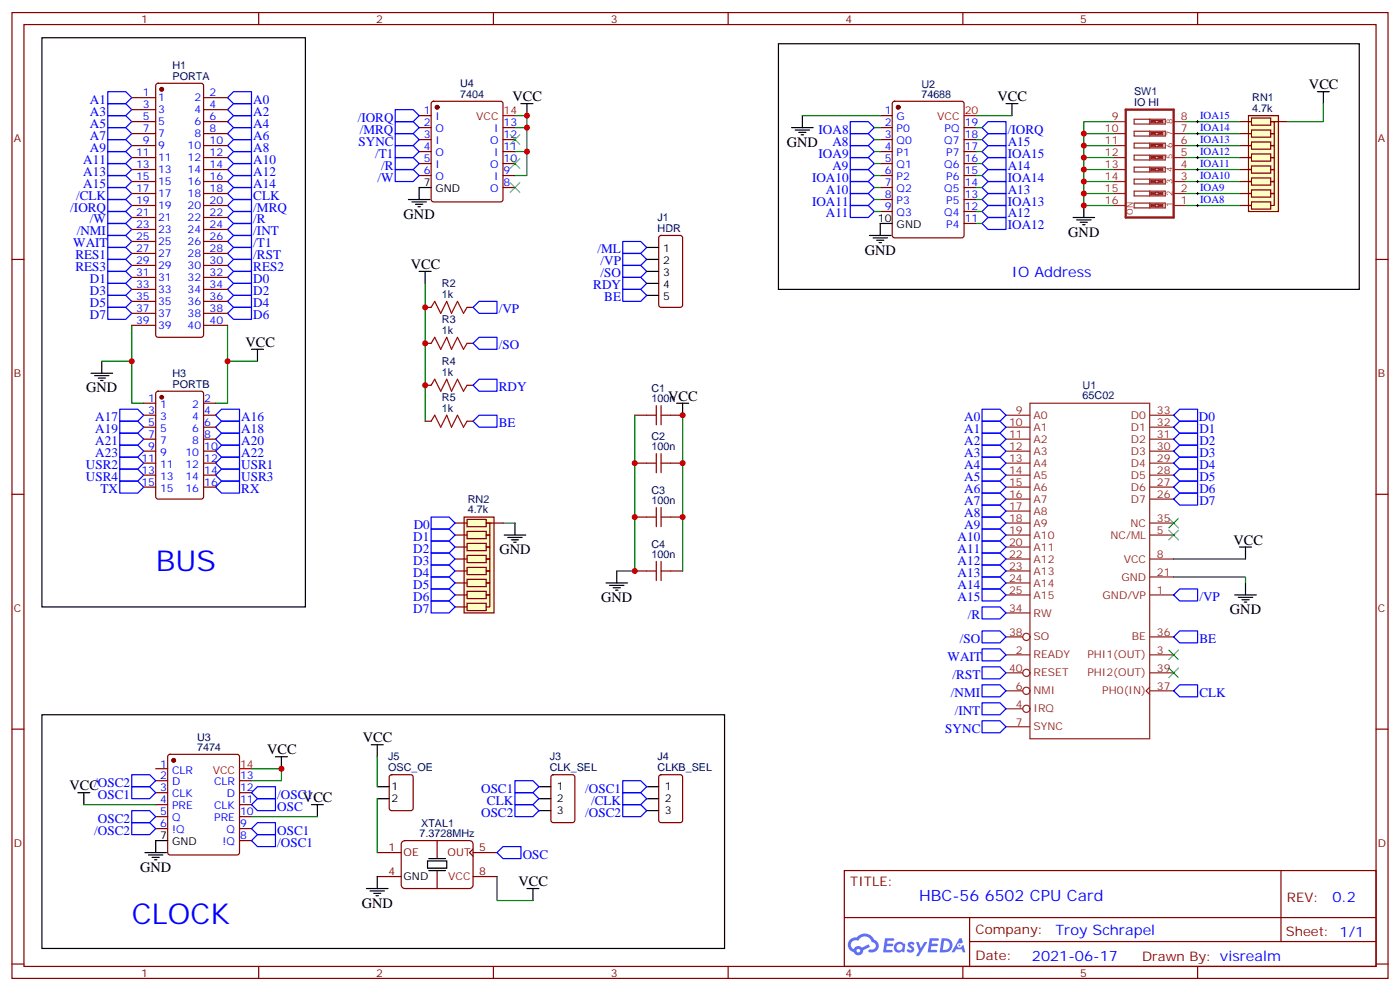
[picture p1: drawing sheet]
<svg xmlns="http://www.w3.org/2000/svg" width="412mm" height="292mm" viewBox="0 0 412 292" stroke-linecap="round" stroke-linejoin="round" font-family="sans-serif">
<g fill="none" stroke="#870000" stroke-width=".35">
<path d="M3.5 3.7h405.4v284.3h-405.4zM7.1 7.2h398.2v277.3h-398.2zM76.2 3.7v3.5M145.3 3.7v3.5M214.5 3.7v3.5M283.6 3.7v3.5M352.8 3.7v3.5M3.5 76.4h3.6M405.3 76.4h3.6M3.5 145.5h3.6M405.3 145.5h3.6M3.5 214.7h3.6"/>
<path d="M405.3 214.7h3.6M248.7 256.3h156.6v28.2h-156.6zM377.3 256.3v20.9M248.7 270.1h156.5M285.6 277.2h119.6M285.6 270.1v14.2M3.5 283.8h3.6M76.2 284.5v3.5M145.3 284.5v3.5M214.5 284.5v3.5M283.6 284.5v3.5M352.8 284.5v3.5"/>
<path d="M405.3 283.8h3.6"/>
</g>
<g fill="#5487ff">
<path d="M267.7 277.5a1.22 1.22 0 0 1 1.7 .2l-.4 .6a.47 .47 0 0 0-.3-.4 .47 .47 0 0 0-.5 .2l.1 .2a1.14 1.14 0 0 1 .8 1.8 1.14 1.14 0 0 1-1.9 0l-.2-.2 .5-.6 .7 .5a.29 .29 0 0 0 .3-.3 .29 .29 0 0 0-.2-.3 1.04 1.04 0 0 1-.6-1.7z"/>
<path d="M260.7 276.2h2.4l.3 .2-.2 .5-1.8 .1-.1 .8h1.5l.3 .4-.3 .4h-1.6l-.2 1.1h1.7l.2 .3-.2 .3-2.6 .1z"/>
<path d="M273.8 276.2h2.4l.3 .2-.1 .5-1.8 .1-.2 .8h1.6l.3 .4-.4 .4-1.6-.1-.1 1.1 1.7 .1 .2 .3-.2 .3-2.6 .1z"/>
<path d="M282.6 276.2h.7l.3 1.3-.6 .3a.69 .69 0 0 0-1 .3 .69 .69 0 0 0 .4 .9 .69 .69 0 0 0 .9-.6l.5-.2 .6 2.2h-.8l-.2-.9h-1.8l-.5 .9h-.8z"/>
<path d="M269.8 277.3h.8l.6 1.8 1.1-1.8h.9l-2.6 4.2h-.8l.9-1.5z"/>
<path d="M277.4 276.2l-.6 4.2h1.3a2.11 2.11 0 0 0 2.5-2.1 2.11 2.11 0 0 0-2.5-2.1zM278.1 277a1.39 1.39 0 0 1 1.7 1.4 1.39 1.39 0 0 1-1.8 1.2h-.3z"/>
<path d="M263.7 277.8a1.54 1.54 0 0 0-.1 2.2 1.54 1.54 0 0 0 2.2 .1l.6 .3 .3-2.3-.2-.3h-.4a1.49 1.49 0 0 0-2.4 0zM264 278.8a.94 .94 0 0 1 1.8 0 .94 .94 0 0 1-1.8 0z"/>
<path d="M250.4 276.6a2.18 2.18 0 0 0 1.1 3.7 1.44 1.44 0 0 0 1.6 .9 1.44 1.44 0 0 0 1.2-1.4l2-1.1-.5-.7-1.9 1a1.47 1.47 0 0 0-2.4 .4 1.39 1.39 0 0 1-.7-1.9 1.39 1.39 0 0 1 2-.5 2.12 2.12 0 0 1 2.2-1.3 2.12 2.12 0 0 1 1.9 1.7 1.14 1.14 0 0 1 1.1 1.4 1.14 1.14 0 0 1-1.7 .7 .43 .43 0 0 0-.5 .4 .43 .43 0 0 0 .4 .5 1.98 1.98 0 0 0 2.5-1.2 1.98 1.98 0 0 0-1.2-2.6 3.1 3.1 0 0 0-5.3-.6l-.9 .1zM252.3 279.9a.55 .55 0 0 1 1.1 0 .55 .55 0 0 1-1.1 0z"/>
<circle cx="282.6" cy="278.3" r=".26"/>
</g>
<g fill="none" stroke="#8c2424" stroke-width=".35">
<path d="M328.1 35.8h3.5M328.1 39.3h3.5M334.1 35.1h9.2v1.4h-9.2zM334.1 38.6h9.2v1.4h-9.2zM338.7 35.1v1.4M338.7 38.6v1.4M340.4 35.5h.7M340.4 36.2h.7M340.4 39h.7M340.4 39.7h.7M345.7 35.8h3.5M345.7 39.3h3.5"/>
<path d="M328.1 42.9h3.5M328.1 46.4h3.5M328.1 49.9h3.5M328.1 53.4h3.5M328.1 57h3.5M334.1 42.2h9.2v1.4h-9.2zM334.1 45.7h9.2v1.4h-9.2zM334.1 49.2h9.2v1.4h-9.2zM334.1 52.7h9.2v1.5h-9.2zM334.1 56.3h9.2v1.4h-9.2zM334.1 59.8h9.2v1.4h-9.2zM338.7 42.2v1.4"/>
<path d="M338.7 45.7v1.4M338.7 49.2v1.4M338.7 52.7v1.5M338.7 56.3v1.4M338.7 59.8v1.4M340.4 42.5h.7M340.4 43.2h.7M340.4 46h.7M340.4 46.7h.7M340.4 49.6h.7M340.4 50.3h.7M340.4 53.1h.7"/>
<path d="M340.4 53.8h.7M340.4 56.6h.7M340.4 57.3h.7M345.7 42.9h3.5M345.7 46.4h3.5M345.7 49.9h3.5M345.7 53.4h3.5M345.7 57h3.5M328.1 60.5h3.5M340.4 60.1h.7M340.4 60.9h.7M345.7 60.5h3.5"/>
<path d="M303.4 118.7h35.3v98.8h-35.3zM296.3 122.2h7.1M296.3 125.8h7.1M296.3 129.3h7.1M296.3 132.8h7.1M296.3 136.3h7.1M296.3 139.9h7.1M338.7 122.2h7M338.7 125.8h7M338.7 129.3h7M338.7 132.8h7M338.7 136.3h7"/>
<path d="M338.7 139.9h7M296.3 143.4h7.1M296.3 146.9h7.1M296.3 150.5h7.1M296.3 154h7.1M296.3 157.5h7.1M338.7 143.4h7M338.7 146.9h7M338.7 154h7M338.7 157.5h7M296.3 161h7.1M296.3 164.6h7.1"/>
<path d="M296.3 168.1h7.1M296.3 171.6h7.1M296.3 175.2h7.1M338.7 164.6h7M338.7 175.2h7M338.7 169.9h7M296.3 187.5h5M296.3 192.8h7.1M296.3 198.1h5M296.3 180.4h7.1M338.7 187.5h7M338.7 192.8h7"/>
<path d="M338.7 198.1h7M296.3 203.4h5M296.3 208.7h5M296.3 214h7.1M338.7 202.3l-1.1 1.1 1.1 1M338.7 203.4h7"/>
<circle cx="302.3" cy="198.1" r="1.06"/>
<circle cx="302.3" cy="187.5" r="1.06"/>
<circle cx="302.3" cy="203.4" r="1.06"/>
<circle cx="302.3" cy="208.7" r="1.06"/>
</g>
<g fill="#870000" stroke="#870000" stroke-width=".35">
<circle cx="264.6" cy="31.6" r=".53"/>
<circle cx="47.6" cy="116.9" r=".53"/>
<circle cx="47.6" cy="26.3" r=".53"/>
</g>
<g fill="none" stroke="#870000" stroke-width=".35">
<path d="M38.8 28.8h7.1M38.8 32.3h7.1M38.8 35.8h7.1M38.8 39.3h7.1M46.1 24.7l.5-.2h12.7l.5 .2 .2 .5v73.4l-.3 .5-.4 .2h-12.7l-.5-.2-.2-.5v-73.4zM60 28.8h7M60 32.3h7M60 35.8h7M60 39.3h7M259.3 34h3.5M259.3 37.6h3.5M263.1 30l.4-.2h19.8l.6 .4 .1 39.1-.5 .7h-20l-.6-.4-.1-39.1z"/>
<path d="M284 37.6h3.5M38.8 42.9h7.1M38.8 46.4h7.1M38.8 49.9h7.1M38.8 53.4h7.1M38.8 57h7.1M60 42.9h7M60 46.4h7M60 49.9h7M60 53.4h7M60 57h7M259.3 41.1h3.5"/>
<path d="M259.3 44.6h3.5M259.3 48.2h3.5M259.3 51.7h3.5M259.3 55.2h3.5M259.3 58.7h3.5M284 41.1h3.5M284 44.6h3.5M284 48.2h3.5M284 51.7h3.5M284 55.2h3.5M284 58.7h3.5M38.8 60.5h7.1"/>
<path d="M38.8 64h7.1M38.8 67.6h7.1M38.8 71.1h7.1M38.8 74.6h7.1M38.8 78.1h7.1M60 60.5h7M60 64h7M60 67.6h7M60 71.1h7M60 74.6h7M60 78.1h7M259.3 62.3h3.5"/>
<path d="M284 62.3h3.5M284 65.8h3.5M38.8 81.7h7.1M38.8 85.2h7.1M38.8 88.7h7.1M38.8 92.3h7.1M38.8 95.8h7.1M60 81.7h7M60 85.2h7M60 88.7h7M60 92.3h7M60 95.8h7"/>
<path d="M42.3 118.7h3.6M46.1 115.4l.5-.2h12.7l.6 .4 .1 30.6-.5 .7h-12.9l-.7-.4v-30.6zM60 118.7h3.5M42.3 122.2h3.6M42.3 139.9h3.6M42.3 125.8h3.6M42.3 136.3h3.6M42.3 129.3h3.6M42.3 132.8h3.6M60 122.2h3.5M60 139.9h3.5M60 125.8h3.5"/>
<path d="M60 136.3h3.5M60 129.3h3.5M60 132.8h3.5M42.3 143.4h3.6M60 143.4h3.5"/>
</g>
<g fill="none" stroke="#000" stroke-width=".35">
<path d="M296.3 30.5h3.6M298.1 30.5v3.5M123.5 79.9h3.5M125.2 79.9v3.5M256.1 69.3h6.4M257.2 70h4.2M258.2 70.7h2.1M258.9 71.4h.7M262.8 65.8h-3.5v3.5M26.8 109.9h6.4M27.9 110.6h4.2M28.9 111.3h2.1"/>
<path d="M29.6 112h.7M30 106.4v3.5M74.1 102.8h3.5M75.8 102.8v3.6M363.7 175.2h6.4M364.8 175.9h4.2M365.1 161h3.6M365.8 176.6h2.1M366.5 177.3h.7M366.9 161v3.6M366.9 171.6v3.6"/>
</g>
<path d="M284 34h3.5" fill="none" stroke="#f00" stroke-width=".35"/>
<path d="M331.6 32.3h14.1v31.7h-14.1z" fill="none" stroke="#8c2424" stroke-width=".71"/>
<g fill="#8c2424" stroke="#8c2424" stroke-width=".35">
<path d="M339 35.5h1.4v.7h-1.4z"/>
<path d="M341.1 35.5h1.4v.7h-1.4z"/>
<path d="M339 39h1.4v.7h-1.4z"/>
<path d="M341.1 39h1.4v.7h-1.4z"/>
<path d="M339 42.5h1.4v.7h-1.4z"/>
<path d="M341.1 42.5h1.4v.7h-1.4z"/>
<path d="M339 46h1.4v.7h-1.4z"/>
<path d="M341.1 46h1.4v.7h-1.4z"/>
<path d="M339 49.6h1.4v.7h-1.4z"/>
<path d="M341.1 49.6h1.4v.7h-1.4z"/>
<path d="M339 53.1h1.4v.7h-1.4z"/>
<path d="M341.1 53.1h1.4v.7h-1.4z"/>
<path d="M339 56.6h1.4v.7h-1.4z"/>
<path d="M341.1 56.6h1.4v.7h-1.4z"/>
<path d="M339 60.1h1.4v.8h-1.4z"/>
<path d="M341.1 60.1h1.4v.8h-1.4z"/>
</g>
<g fill="none" stroke="#00f" stroke-width=".35">
<path d="M31.7 37.6h5.3l1.8 1.7-1.8 1.8h-5.3zM31.7 34h5.3l1.8 1.8-1.8 1.8h-5.3zM31.7 30.5h5.3l1.8 1.8-1.8 1.7h-5.3zM31.7 27h5.3l1.8 1.8-1.8 1.7h-5.3zM67 28.8l1.8-1.8h5.3v3.5h-5.3zM68.8 37.6h5.3v3.5h-5.3l-1.8-1.8zM68.8 34h5.3v3.6h-5.3l-1.8-1.8zM68.8 30.5h5.3v3.5h-5.3l-1.8-1.7zM31.7 58.7h5.3l1.8 1.8-1.8 1.8h-5.3zM31.7 55.2h5.3l1.8 1.8-1.8 1.7h-5.3zM31.7 51.7h5.3l1.8 1.7-1.8 1.8h-5.3zM31.7 48.2h5.3l1.8 1.7-1.8 1.8h-5.3z"/>
<path d="M31.7 44.6h5.3l1.8 1.8-1.8 1.8h-5.3zM31.7 41.1h5.3l1.8 1.8-1.8 1.7h-5.3zM68.8 58.7h5.3v3.6h-5.3l-1.8-1.8zM68.8 55.2h5.3v3.5h-5.3l-1.8-1.7zM68.8 51.7h5.3v3.5h-5.3l-1.8-1.8zM68.8 48.2h5.3v3.5h-5.3l-1.8-1.8zM68.8 44.6h5.3v3.6h-5.3l-1.8-1.8zM68.8 41.1h5.3v3.5h-5.3l-1.8-1.7zM31.7 76.4h5.3l1.8 1.7-1.8 1.8h-5.3zM31.7 72.8h5.3l1.8 1.8-1.8 1.8h-5.3zM31.7 69.3h5.3l1.8 1.8-1.8 1.7h-5.3zM31.7 65.8h5.3l1.8 1.8-1.8 1.7h-5.3z"/>
<path d="M31.7 62.3h5.3l1.8 1.7-1.8 1.8h-5.3zM31.7 79.9h5.3l1.8 1.8-1.8 1.7h-5.3zM68.8 76.4h5.3v3.5h-5.3l-1.8-1.8zM68.8 72.8h5.3v3.6h-5.3l-1.8-1.8zM68.8 69.3h5.3v3.5h-5.3l-1.8-1.7zM68.8 65.8h5.3v3.5h-5.3l-1.8-1.7zM68.8 62.3h5.3v3.5h-5.3l-1.8-1.8zM68.8 79.9h5.3v3.5h-5.3l-1.8-1.7zM31.7 90.5h5.3l1.8 1.8-1.8 1.7h-5.3zM31.7 87h5.3l1.8 1.7-1.8 1.8h-5.3zM31.7 83.4h5.3l1.8 1.8-1.8 1.8h-5.3zM68.8 90.5h5.3v3.5h-5.3l-1.8-1.7z"/>
<path d="M68.8 87h5.3v3.5h-5.3l-1.8-1.8zM68.8 83.4h5.3v3.6h-5.3l-1.8-1.8zM35.3 138.1h5.3l1.7 1.8-1.7 1.7h-5.3zM35.3 134.6h5.3l1.7 1.7-1.7 1.8h-5.3zM35.3 131.1h5.3l1.7 1.7-1.7 1.8h-5.3zM35.3 127.5h5.3l1.7 1.8-1.7 1.8h-5.3zM35.3 124h5.3l1.7 1.8-1.7 1.7h-5.3zM35.3 120.5h5.3l1.7 1.7-1.7 1.8h-5.3zM65.3 138.1h5.3v3.5h-5.3l-1.8-1.7zM65.3 134.6h5.3v3.5h-5.3l-1.8-1.8zM65.3 131.1h5.3v3.5h-5.3l-1.8-1.8zM65.3 127.5h5.3v3.6h-5.3l-1.8-1.8z"/>
<path d="M65.3 124h5.3v3.5h-5.3l-1.8-1.7zM65.3 120.5h5.3v3.5h-5.3l-1.8-1.8zM289.3 120.5h5.3l1.7 1.7-1.7 1.8h-5.3zM289.3 124h5.3l1.7 1.8-1.7 1.7h-5.3zM289.3 127.5h5.3l1.7 1.8-1.7 1.8h-5.3zM289.3 131.1h5.3l1.7 1.7-1.7 1.8h-5.3zM289.3 134.6h5.3l1.7 1.7-1.7 1.8h-5.3zM289.3 138.1h5.3l1.7 1.8-1.7 1.7h-5.3zM345.7 129.3l1.8-1.8h5.3v3.6h-5.3zM345.7 136.3l1.8-1.7h5.3v3.5h-5.3zM345.7 139.9l1.8-1.8h5.3v3.5h-5.3zM347.5 120.5h5.3v3.5h-5.3l-1.8-1.8z"/>
<path d="M347.5 124h5.3v3.5h-5.3l-1.8-1.7zM347.5 131.1h5.3v3.5h-5.3l-1.8-1.8zM35.3 141.6h5.3l1.7 1.8-1.7 1.8h-5.3zM65.3 141.6h5.3v3.6h-5.3l-1.8-1.8zM289.3 141.6h5.3l1.7 1.8-1.7 1.8h-5.3zM289.3 145.2h5.3l1.7 1.7-1.7 1.8h-5.3zM289.3 148.7h5.3l1.7 1.8-1.7 1.7h-5.3zM289.3 152.2h5.3l1.7 1.8-1.7 1.8h-5.3zM289.3 155.8h5.3l1.7 1.7-1.7 1.8h-5.3zM289.3 159.3h5.3l1.7 1.7-1.7 1.8h-5.3zM345.7 146.9l1.8-1.7h5.3v3.5h-5.3zM347.5 141.6h5.3v3.6h-5.3l-1.8-1.8z"/>
<path d="M289.3 162.8h5.3l1.7 1.8-1.7 1.7h-5.3zM289.3 166.3h5.3l1.7 1.8-1.7 1.8h-5.3zM289.3 169.9h5.3l1.7 1.7-1.7 1.8h-5.3zM289.3 173.4h5.3l1.7 1.8-1.7 1.7h-5.3zM289.3 196.3h5.3l1.7 1.8-1.7 1.7h-5.3zM289.3 201.6h5.3l1.7 1.8-1.7 1.7h-5.3zM289.3 206.9h5.3l1.7 1.8-1.7 1.7h-5.3zM347.5 201.6h5.3v3.5h-5.3l-1.8-1.7z"/>
</g>
<path d="M344.3 152.6l2.8 2.8M347.1 152.6l-2.8 2.8M344.3 196.7l2.8 2.8M344.3 191.4l2.8 2.8M347.1 196.7l-2.8 2.8M347.1 191.4l-2.8 2.8" fill="none" stroke="#3c3" stroke-width=".35"/>
<path d="M38.8 95.8v10.6h-8.8M67 95.8v10.6h8.8M38.8 106.4v12.3h3.5M67 106.4v12.3h-3.5M345.7 169.9h21.2v1.7M345.7 164.6h21.2" fill="none" stroke="#008700" stroke-width=".35"/>
<g fill="#850000" stroke="#850000" stroke-width=".35">
<circle cx="375.4" cy="35.8" r=".35"/>
<circle cx="375.4" cy="39.3" r=".35"/>
<circle cx="375.4" cy="42.9" r=".35"/>
<circle cx="375.4" cy="46.4" r=".35"/>
<circle cx="375.4" cy="49.9" r=".35"/>
<circle cx="375.4" cy="53.4" r=".35"/>
<circle cx="375.4" cy="57" r=".35"/>
</g>
<path d="M367.8 34h8.8v28.3h-8.8z" fill="#ffffc2" stroke="#850000" stroke-width=".35"/>
<g fill="none" stroke="#850000" stroke-width=".35">
<path d="M365.1 35.8h3.6M365.1 39.3h3.6M368.7 34.7h5.6v2.2h-5.6zM368.7 38.3h5.6v2.1h-5.6zM379.2 35.8h-4.9h1.1v3.5h-1.1h1.1v3.6h-1.1h1.1v3.5h-1.1h1.1v3.5h-1.1h1.1v3.5h-1.1h1.1v3.6h-1.1h1.1v3.5h-1.1M365.1 42.9h3.6M365.1 46.4h3.6M365.1 49.9h3.6M365.1 53.4h3.6M365.1 57h3.6M368.7 41.8h5.6v2.1h-5.6zM368.7 45.3h5.6v2.1h-5.6z"/>
<path d="M368.7 48.9h5.6v2.1h-5.6zM368.7 52.4h5.6v2.1h-5.6zM368.7 55.9h5.6v2.1h-5.6zM368.7 59.4h5.6v2.2h-5.6zM365.1 60.5h3.6"/>
</g>
<g fill="none" stroke="#000" stroke-width=".35">
<path d="M12.3 11.1h77.7v167.6h-77.7zM229.3 12.9h171.1v72.3h-171.1zM153.5 30.5h3.5M155.2 30.5v3.5M233.2 37.6h6.3M234.2 38.3h4.3M235.3 39h2.1M236 39.7h.7M236.4 34v3.6M388.1 27h3.5M389.8 27v3.5M120.3 58.7h6.3"/>
<path d="M121.4 59.4h4.2M127 55.2h-3.5v3.5M122.4 60.1h2.1M123.1 60.9h.7M190.5 72.8h3.5M190.5 76.4h3.5M190.5 79.9h3.5M316.1 64h6.3M317.1 64.7h4.3M318.2 65.4h2.1M318.9 66.1h.7M319.3 60.5v3.5"/>
<path d="M190.5 83.4h3.5M190.5 87h3.5M199.3 118.7h3.5M201.1 118.7v3.5M178.5 171.6h6.4M179.6 172.3h4.2M180.6 173h2.1M181.3 173.7h.7M181.7 168.1v3.5"/>
</g>
<g fill="none" stroke="#008700" stroke-width=".35">
<path d="M151.7 34h3.5v3.6h-3.5M155.2 37.6v7h-3.5M236.4 34h22.9M257.5 37.6h1.8M287.5 34h10.6M287.5 37.6h1.8M319.3 39.3h8.8M328.1 35.8h-8.8v24.7h8.8M349.2 35.8h15.9M349.2 39.3h15.9M389.8 30.5v5.3h-10.6M155.2 44.6v7.1h-3.5"/>
<path d="M257.5 41.1h1.8M257.5 48.2h1.8M257.5 55.2h1.8M257.5 44.6h1.8M257.5 51.7h1.8M257.5 58.7h1.8M287.5 41.1h1.8M287.5 48.2h1.8M287.5 55.2h1.8M287.5 44.6h1.8M287.5 51.7h1.8M287.5 58.7h1.8"/>
<path d="M319.3 42.9h8.8M319.3 46.4h8.8M319.3 49.9h8.8M319.3 53.4h8.8M319.3 57h8.8M349.2 42.9h15.9M349.2 46.4h15.9M349.2 49.9h15.9M349.2 53.4h15.9M349.2 57h15.9M257.5 62.3h1.8M287.5 62.3h1.8"/>
<path d="M287.5 65.8h1.8M349.2 60.5h15.9M125.2 83.4v40.6M187 122.2v45.9h-5.3M201.1 122.2v45.9"/>
</g>
<g fill="none" stroke="#000" stroke-width=".29">
<path d="M352.4 39.3h.7M352.4 35.8h.7M352.8 35.5v.7M352.8 39v.7M352.4 57h.7M352.4 53.4h.7M352.4 49.9h.7M352.4 46.4h.7M352.4 42.9h.7M352.8 42.5v.7M352.8 46v.7M352.8 49.6v.7"/>
<path d="M352.8 53.1v.7M352.8 56.6v.7M352.4 60.5h.7M352.8 60.1v.8"/>
</g>
<g fill="none" stroke="#00f" stroke-width=".35">
<path d="M116.4 32.3h5.3l1.8 1.7-1.8 1.8h-5.3zM116.4 39.3h5.3l1.8 1.8-1.8 1.8h-5.3zM116.4 35.8h5.3l1.8 1.8-1.8 1.7h-5.3zM250.5 35.8h5.3l1.7 1.8-1.7 1.7h-5.3zM250.5 39.3h5.3l1.7 1.8-1.7 1.8h-5.3zM291 39.3h5.3v3.6h-5.3l-1.7-1.8zM291 35.8h5.3v3.5h-5.3l-1.7-1.7zM116.4 42.9h5.3l1.8 1.7-1.8 1.8h-5.3zM116.4 46.4h5.3l1.8 1.8-1.8 1.7h-5.3zM116.4 49.9h5.3l1.8 1.8-1.8 1.7h-5.3zM250.5 42.9h5.3l1.7 1.7-1.7 1.8h-5.3zM250.5 49.9h5.3l1.7 1.8-1.7 1.7h-5.3z"/>
<path d="M250.5 57h5.3l1.7 1.7-1.7 1.8h-5.3zM250.5 46.4h5.3l1.7 1.8-1.7 1.7h-5.3zM250.5 53.4h5.3l1.7 1.8-1.7 1.8h-5.3zM291 57h5.3v3.5h-5.3l-1.7-1.8zM291 49.9h5.3v3.5h-5.3l-1.7-1.7zM291 42.9h5.3v3.5h-5.3l-1.7-1.8zM291 53.4h5.3v3.6h-5.3l-1.7-1.8zM291 46.4h5.3v3.5h-5.3l-1.7-1.7zM183.4 71.1h5.3l1.8 1.7-1.8 1.8h-5.3zM183.4 74.6h5.3l1.8 1.8-1.8 1.7h-5.3zM183.4 78.1h5.3l1.8 1.8-1.8 1.8h-5.3zM250.5 60.5h5.3l1.7 1.8-1.7 1.7h-5.3z"/>
<path d="M291 64h5.3v3.6h-5.3l-1.7-1.8zM291 60.5h5.3v3.5h-5.3l-1.7-1.7zM141.1 99.3h5.3v3.5h-5.3l-1.8-1.7zM141.1 88.7h5.3v3.6h-5.3l-1.8-1.8zM183.4 81.7h5.3l1.8 1.7-1.8 1.8h-5.3zM183.4 85.2h5.3l1.8 1.8-1.8 1.7h-5.3zM141.1 111.7h5.3v3.5h-5.3l-1.8-1.8zM141.1 122.2h5.3v3.6h-5.3l-1.8-1.8zM289.3 178.7h5.3l1.7 1.7-1.7 1.8h-5.3zM347.5 173.4h5.3v3.5h-5.3l-1.8-1.7zM289.3 185.7h5.3l1.7 1.8-1.7 1.8h-5.3zM289.3 191h5.3l1.7 1.8-1.7 1.8h-5.3z"/>
<path d="M347.5 185.7h5.3v3.6h-5.3l-1.8-1.8zM289.3 212.2h5.3l1.7 1.8-1.7 1.7h-5.3z"/>
</g>
<circle cx="128.8" cy="31.6" r=".53" fill="#870000" stroke="#870000" stroke-width=".35"/>
<g fill="none" stroke="#870000" stroke-width=".35">
<path d="M123.5 34h3.5M123.5 37.6h3.5M127.2 30l.5-.2h19.8l.5 .2 .2 .5v28.2l-.3 .5-.4 .2h-19.8l-.5-.2-.2-.5v-28.2zM148.2 37.6h3.5M123.5 41.1h3.5M123.5 44.6h3.5M123.5 48.2h3.5M123.5 51.7h3.5M148.2 41.1h3.5M148.2 44.6h3.5M148.2 48.2h3.5M148.2 51.7h3.5"/>
<path d="M148.2 55.2h3.5M194.3 69.5l.4-.2h5.7l.6 .5 .1 20-.5 .6-5.9 .1-.6-.5-.1-20zM125.2 90.5h1.8M137.6 90.5h1.7M125.2 101.1h1.8M125.2 113.4h1.8M137.6 101.1h1.7M137.6 113.4h1.7M125.2 124h1.8M137.6 124h1.7M187 122.2h3.5M187 136.3h3.5"/>
<path d="M197.6 122.2h3.5M197.6 136.3h3.5M187 152.2h3.5M197.6 152.2h3.5M187 168.1h3.5M197.6 168.1h3.5"/>
</g>
<path d="M148.2 34h3.5" fill="none" stroke="#f00" stroke-width=".35"/>
<g fill="none" stroke="#a10000" stroke-width=".35">
<path d="M127 90.5l1.1-1.8 1.7 3.6 1.8-3.6 1.4 3.6 1.8-3.6 1.7 3.6 1.1-1.8M127 101.1l1.1-1.8 1.7 3.5 1.8-3.5 1.4 3.5 1.8-3.5 1.7 3.5 1.1-1.7M127 113.4l1.1-1.7 1.7 3.5 1.8-3.5 1.4 3.5 1.8-3.5 1.7 3.5 1.1-1.8M193.3 119.4v5.7M194.7 119.4v5.7M127 124l1.1-1.8 1.7 3.6 1.8-3.6 1.4 3.6 1.8-3.6 1.7 3.6 1.1-1.8M190.5 122.2h2.8M190.5 136.3h2.8M193.3 133.5v5.7M194.7 122.2h2.9M194.7 133.5v5.7M194.7 136.3h2.9"/>
<path d="M190.5 152.2h2.8M193.3 149.4v5.6M194.7 149.4v5.6M194.7 152.2h2.9M190.5 168.1h2.8M193.3 165.3v5.6M194.7 165.3v5.6M194.7 168.1h2.9"/>
</g>
<path d="M150.3 39.7l2.8 2.8M153.1 39.7l-2.8 2.8M150.3 46.7l2.8 2.9M150.3 53.8l2.8 2.8M153.1 46.7l-2.8 2.9M153.1 53.8l-2.8 2.8" fill="none" stroke="#3c3" stroke-width=".35"/>
<g fill="#850000" stroke="#850000" stroke-width=".35">
<circle cx="144.3" cy="154" r=".35"/>
<circle cx="144.3" cy="157.5" r=".35"/>
<circle cx="144.3" cy="161" r=".35"/>
<circle cx="144.3" cy="164.6" r=".35"/>
<circle cx="144.3" cy="168.1" r=".35"/>
<circle cx="144.3" cy="171.6" r=".35"/>
<circle cx="144.3" cy="175.2" r=".35"/>
</g>
<path d="M136.7 152.2h8.8v28.2h-8.8z" fill="#ffffc2" stroke="#850000" stroke-width=".35"/>
<g fill="none" stroke="#850000" stroke-width=".35">
<path d="M134.1 154h3.5M134.1 157.5h3.5M137.6 152.9h5.6v2.1h-5.6zM137.6 156.5h5.6v2.1h-5.6zM137.6 160h5.6v2.1h-5.6zM148.2 154h-5h1.1v3.5h-1.1h1.1v3.5h-1.1h1.1v3.6h-1.1h1.1v3.5h-1.1h1.1v3.5h-1.1h1.1v3.6h-1.1h1.1v3.5h-1.1M134.1 161h3.5M134.1 164.6h3.5M134.1 168.1h3.5M134.1 171.6h3.5M134.1 175.2h3.5M134.1 178.7h3.5"/>
<path d="M137.6 163.5h5.6v2.1h-5.6zM137.6 167h5.6v2.2h-5.6zM137.6 170.6h5.6v2.1h-5.6zM137.6 174.1h5.6v2.1h-5.6zM137.6 177.6h5.6v2.1h-5.6z"/>
</g>
<g fill="none" stroke="#00f" stroke-width=".35">
<path d="M127 159.3h5.3l1.8 1.7-1.8 1.8h-5.3zM127 155.8h5.3l1.8 1.7-1.8 1.8h-5.3zM127 152.2h5.3l1.8 1.8-1.8 1.8h-5.3zM127 176.9h5.3l1.8 1.8-1.8 1.7h-5.3zM127 173.4h5.3l1.8 1.8-1.8 1.7h-5.3zM127 169.9h5.3l1.8 1.7-1.8 1.8h-5.3zM127 166.3h5.3l1.8 1.8-1.8 1.8h-5.3zM127 162.8h5.3l1.8 1.8-1.8 1.7h-5.3zM38.8 231.6h5.3l1.8 1.8-1.8 1.7h-5.3zM38.8 238.7h5.3l1.8 1.7-1.8 1.8h-5.3zM38.8 228.1h5.3l1.8 1.7-1.8 1.8h-5.3zM75.8 235.1h5.3v3.6h-5.3l-1.7-1.8z"/>
<path d="M75.8 231.6h5.3v3.5h-5.3l-1.7-1.7zM151.7 229.8h5.3l1.7 1.8-1.7 1.8h-5.3zM151.7 236.9h5.3l1.7 1.8-1.7 1.7h-5.3zM151.7 233.4h5.3l1.7 1.7-1.7 1.8h-5.3zM183.4 229.8h5.3l1.8 1.8-1.8 1.8h-5.3zM183.4 236.9h5.3l1.8 1.8-1.8 1.7h-5.3zM183.4 233.4h5.3l1.8 1.7-1.8 1.8h-5.3zM38.8 242.2h5.3l1.8 1.7-1.8 1.8h-5.3zM75.8 242.2h5.3v3.5h-5.3l-1.7-1.8zM75.8 245.7h5.3v3.5h-5.3l-1.7-1.7zM148.2 249.2h5.3v3.6h-5.3l-1.8-1.8z"/>
</g>
<g fill="none" stroke="#000" stroke-width=".35">
<path d="M148.5 157.5h6.4M149.6 158.2h4.2M150.6 158.9h2.2M151.3 159.6h.7M151.7 154v3.5M12.3 210.4h201.1v68.8h-201.1zM109.4 219.3h3.5M111.1 219.3v3.5M22.9 233.4h3.6M24.7 233.4v3.5M81.1 222.8h3.6M82.9 222.8v3.5"/>
<path d="M91.7 236.9h3.5M93.5 236.9v3.5M111.1 231.6h3.6M111.1 235.1h3.6M158.7 238.7h3.6M158.7 231.6h3.6M158.7 235.1h3.6M190.5 238.7h3.5M190.5 231.6h3.5M190.5 235.1h3.5M42.7 251h6.3M43.7 251.7h4.3"/>
<path d="M44.8 252.4h2.1M45.5 253.1h.7M49.4 247.5h-3.5v3.5M111.1 258.1v3.5M125.9 253.5h5.7v2.1h-5.7zM126.3 252.8h4.9M126.3 256.3h4.9M107.9 261.6h6.4M109 262.3h4.2M110.1 263h2.1M110.8 263.7h.7M155.2 261.6h3.5"/>
<path d="M157 261.6v3.5"/>
</g>
<path d="M148.2 154h3.5M24.7 236.9h21.2M74.1 226.3h8.8v3.5h-8.8M111.1 222.8v8.8M111.1 235.1v15.9M74.1 240.4h19.4M146.4 258.1v7h10.6" fill="none" stroke="#008700" stroke-width=".35"/>
<circle cx="51.2" cy="223.8" r=".53" fill="#870000" stroke="#870000" stroke-width=".35"/>
<g fill="none" stroke="#870000" stroke-width=".35">
<path d="M45.9 226.3h3.5M45.9 229.8h3.5M45.9 233.4h3.5M45.9 236.9h3.5M49.6 222.3l.5-.2h19.7l.5 .2 .3 .5v28.2l-.3 .5-.5 .2h-19.7l-.5-.2-.2-.5v-28.2zM70.6 229.8h3.5M70.6 233.4h3.5M70.6 236.9h3.5M114.9 228.3l.5-.2h5.6l.7 .4v9.4l-.5 .7-5.8 .1-.7-.5v-9.4zM162.5 228.3l.5-.2h5.6l.7 .4v13l-.4 .6-5.9 .1-.7-.5v-12.9zM194.3 228.3l.4-.2h5.7l.6 .4 .1 13-.5 .6-5.9 .1-.6-.5-.1-12.9zM45.9 240.4h3.5"/>
<path d="M45.9 243.9h3.5M70.6 240.4h3.5M70.6 243.9h3.5M70.6 247.5h3.5M111.1 251h7.1M111.1 258.1h7.1M118.4 247.9l.8-.4h19.1l.6 .2 .4 .8v12l-.2 .7-.8 .4h-19.1l-.6-.3-.4-.8v-12zM128.8 247.5v5.3M128.8 256.3v5.3M139.3 249.9l-1 1.1 1 1.1M139.3 251h7.1M139.3 258.1h7.1"/>
</g>
<path d="M70.6 226.3h3.5" fill="none" stroke="#f00" stroke-width=".35"/>
<path d="M344.3 156.1l2.8 2.8M347.1 156.1l-2.8 2.8" fill="none" stroke="#3c3" stroke-width=".35"/>
<g fill="#c00">
<circle cx="38.8" cy="106.4" r=".88"/>
<circle cx="67" cy="106.4" r=".88"/>
<circle cx="319.3" cy="57" r=".88"/>
<circle cx="319.3" cy="53.4" r=".88"/>
<circle cx="319.3" cy="49.9" r=".88"/>
<circle cx="319.3" cy="46.4" r=".88"/>
<circle cx="319.3" cy="42.9" r=".88"/>
<circle cx="319.3" cy="39.3" r=".88"/>
<circle cx="319.3" cy="60.5" r=".88"/>
<circle cx="187" cy="168.1" r=".88"/>
<circle cx="187" cy="152.2" r=".88"/>
<circle cx="187" cy="136.3" r=".88"/>
<circle cx="201.1" cy="136.3" r=".88"/>
<circle cx="201.1" cy="152.2" r=".88"/>
<circle cx="201.1" cy="122.2" r=".88"/>
<circle cx="125.2" cy="90.5" r=".88"/>
<circle cx="125.2" cy="101.1" r=".88"/>
<circle cx="125.2" cy="113.4" r=".88"/>
<circle cx="155.2" cy="34" r=".88"/>
<circle cx="155.2" cy="37.6" r=".88"/>
<circle cx="155.2" cy="44.6" r=".88"/>
<circle cx="82.9" cy="226.3" r=".88"/>
</g>
<g font-size="8.5" fill="#00f">
<text x="45.9" y="168.1">BUS</text>
<text x="38.8" y="272.2">CLOCK</text>
</g>
<text font-size="4.6" fill="#00f" x="270.8" y="265.3">HBC-56 6502 CPU Card</text>
<g font-size="4.2">
<text x="151" y="29.8">VCC</text>
<text x="293.9" y="29.8">VCC</text>
<text x="385.6" y="26.3">VCC</text>
<text x="231.8" y="43.2">GND</text>
<text x="118.9" y="64.4">GND</text>
<text x="314.7" y="69.7">GND</text>
<text x="254.7" y="75">GND</text>
<text x="121" y="79.2">VCC</text>
<text x="72.3" y="102.1">VCC</text>
<text x="25.4" y="115.5">GND</text>
<text x="196.8" y="118">VCC</text>
<text x="363.4" y="160.3">VCC</text>
<text x="147.1" y="163.2">GND</text>
<text x="177.1" y="177.3">GND</text>
<text x="362.3" y="180.8">GND</text>
<text x="106.9" y="218.5">VCC</text>
<text x="78.7" y="222.1">VCC</text>
<text x="20.5" y="232.7">VCC</text>
<text x="89.3" y="236.2">VCC</text>
<text x="41.3" y="256.6">GND</text>
<text x="152.8" y="260.9">VCC</text>
<text x="106.5" y="267.2">GND</text>
</g>
<g font-size="4.2" fill="#00f">
<text x="298.1" y="81.7">IO Address</text>
<text x="392.5" y="265.6">0.2</text>
<text x="310.9" y="275.1">Troy Schrapel</text>
<text x="304" y="282.9">2021-06-17</text>
</g>
<g font-size="3.9" fill="#00f">
<text x="26.5" y="34">A3</text>
<text x="26.5" y="30.5">A1</text>
<text x="74.6" y="34">A2</text>
<text x="74.6" y="30.5">A0</text>
<text x="105.4" y="35.8">/IORQ</text>
<text x="26.5" y="41.1">A7</text>
<text x="26.5" y="37.6">A5</text>
<text x="74.6" y="41.1">A6</text>
<text x="74.6" y="37.6">A4</text>
<text x="106" y="39.3">/MRQ</text>
<text x="241.1" y="39.3">IOA8</text>
<text x="296.9" y="39.3">/IORQ</text>
<text x="26.5" y="44.6">A9</text>
<text x="74.6" y="44.6">A8</text>
<text x="105.6" y="42.9">SYNC</text>
<text x="110.5" y="46.4">/T1</text>
<text x="241.1" y="46.4">IOA9</text>
<text x="245.2" y="42.9">A8</text>
<text x="296.9" y="46.4">IOA15</text>
<text x="296.9" y="42.9">A15</text>
<text x="24.5" y="51.7">A13</text>
<text x="24.5" y="48.2">A11</text>
<text x="74.6" y="51.7">A12</text>
<text x="74.6" y="48.2">A10</text>
<text x="111.2" y="53.4">/W</text>
<text x="112.2" y="49.9">/R</text>
<text x="239.2" y="53.4">IOA10</text>
<text x="245.2" y="49.9">A9</text>
<text x="296.9" y="53.4">IOA14</text>
<text x="296.9" y="49.9">A14</text>
<text x="22.4" y="58.7">/CLK</text>
<text x="24.5" y="55.2">A15</text>
<text x="74.6" y="58.7">CLK</text>
<text x="74.6" y="55.2">A14</text>
<text x="243.3" y="57">A10</text>
<text x="296.9" y="57">A13</text>
<text x="20.7" y="62.3">/IORQ</text>
<text x="26.5" y="65.8">/W</text>
<text x="74.6" y="65.8">/R</text>
<text x="74.6" y="62.3">/MRQ</text>
<text x="239.2" y="60.5">IOA11</text>
<text x="243.3" y="64">A11</text>
<text x="296.9" y="60.5">IOA13</text>
<text x="296.9" y="64">A12</text>
<text x="22.6" y="69.3">/NMI</text>
<text x="74.6" y="69.3">/INT</text>
<text x="296.9" y="67.6">IOA12</text>
<text x="21.6" y="72.8">WAIT</text>
<text x="22.2" y="76.4">RES1</text>
<text x="74.6" y="76.4">/RST</text>
<text x="74.6" y="72.8">/T1</text>
<text x="176" y="74.6">/ML</text>
<text x="22.2" y="79.9">RES3</text>
<text x="26.5" y="83.4">D1</text>
<text x="74.6" y="79.9">RES2</text>
<text x="74.6" y="83.4">D0</text>
<text x="176.9" y="78.1">/VP</text>
<text x="176.9" y="81.7">/SO</text>
<text x="26.5" y="87">D3</text>
<text x="74.6" y="87">D2</text>
<text x="174.8" y="85.2">RDY</text>
<text x="178" y="88.7">BE</text>
<text x="26.5" y="94">D7</text>
<text x="26.5" y="90.5">D5</text>
<text x="74.6" y="94">D6</text>
<text x="74.6" y="90.5">D4</text>
<text x="146.9" y="92.3">/VP</text>
<text x="146.9" y="102.8">/SO</text>
<text x="146.9" y="115.2">RDY</text>
<text x="28.1" y="124">A17</text>
<text x="71.1" y="124">A16</text>
<text x="146.9" y="125.8">BE</text>
<text x="284" y="124">A0</text>
<text x="353.2" y="124">D0</text>
<text x="28.1" y="131.1">A21</text>
<text x="28.1" y="127.5">A19</text>
<text x="71.1" y="131.1">A20</text>
<text x="71.1" y="127.5">A18</text>
<text x="284" y="127.5">A1</text>
<text x="284" y="131.1">A2</text>
<text x="353.3" y="127.5">D1</text>
<text x="353.3" y="131.1">D2</text>
<text x="28.1" y="134.6">A23</text>
<text x="71.1" y="134.6">A22</text>
<text x="284" y="134.6">A3</text>
<text x="353.3" y="134.6">D3</text>
<text x="25.3" y="141.6">USR4</text>
<text x="25.3" y="138.1">USR2</text>
<text x="71.1" y="141.6">USR3</text>
<text x="71.1" y="138.1">USR1</text>
<text x="284" y="138.1">A4</text>
<text x="284" y="141.6">A5</text>
<text x="353.3" y="138.1">D4</text>
<text x="353.3" y="141.6">D5</text>
<text x="29.6" y="145.2">TX</text>
<text x="71.1" y="145.2">RX</text>
<text x="284" y="145.2">A6</text>
<text x="284" y="148.7">A7</text>
<text x="353.3" y="145.2">D6</text>
<text x="353.3" y="148.7">D7</text>
<text x="121.9" y="155.8">D0</text>
<text x="284" y="152.2">A8</text>
<text x="284" y="155.8">A9</text>
<text x="121.7" y="159.3">D1</text>
<text x="282.1" y="159.3">A10</text>
<text x="121.7" y="166.3">D3</text>
<text x="121.7" y="162.8">D2</text>
<text x="282.1" y="162.8">A11</text>
<text x="282.1" y="166.3">A12</text>
<text x="121.7" y="173.4">D5</text>
<text x="121.7" y="169.9">D4</text>
<text x="282.1" y="169.9">A13</text>
<text x="282.1" y="173.4">A14</text>
<text x="121.7" y="176.9">D6</text>
<text x="282.1" y="176.9">A15</text>
<text x="353.3" y="176.9">/VP</text>
<text x="121.7" y="180.4">D7</text>
<text x="285.1" y="182.2">/R</text>
<text x="282.7" y="189.3">/SO</text>
<text x="353.3" y="189.3">BE</text>
<text x="279.1" y="194.6">WAIT</text>
<text x="280.6" y="199.8">/RST</text>
<text x="280.1" y="205.1">/NMI</text>
<text x="353.3" y="205.1">CLK</text>
<text x="278.5" y="215.7">SYNC</text>
<text x="281.2" y="210.4">/INT</text>
<text x="27.8" y="231.6">/OSC2</text>
<text x="141.7" y="233.4">OSC1</text>
<text x="172.4" y="233.4">/OSC1</text>
<text x="28.8" y="235.1">OSC1</text>
<text x="81.7" y="238.7">OSC</text>
<text x="81.7" y="235.1">/OSC1</text>
<text x="143.4" y="236.9">CLK</text>
<text x="174.1" y="236.9">/CLK</text>
<text x="27.8" y="245.7">/OSC2</text>
<text x="28.8" y="242.2">OSC2</text>
<text x="81.7" y="245.7">OSC1</text>
<text x="141.7" y="240.4">OSC2</text>
<text x="172.4" y="240.4">/OSC2</text>
<text x="81.7" y="249.2">/OSC1</text>
<text x="154" y="252.8">OSC</text>
</g>
<g font-size="3.9" fill="#800">
<text x="250.5" y="260.9">TITLE:</text>
<text x="379.1" y="265.6">REV:</text>
<text x="287.4" y="275.1">Company:</text>
<text x="378.7" y="275.7">Sheet: 1/1</text>
<text x="287.4" y="282.8">Date:</text>
<text x="336.4" y="282.8">Drawn By: visrealm</text>
</g>
<g font-size="3.2" fill="#800">
<text x="41.6" y="6.7">1</text>
<text x="110.8" y="6.7">2</text>
<text x="179.9" y="6.7">3</text>
<text x="249.1" y="6.7">4</text>
<text x="318.2" y="6.7">5</text>
<text x="4.1" y="41.8">A</text>
<text x="405.9" y="41.8">A</text>
<text x="4.1" y="110.9">B</text>
<text x="405.9" y="110.9">B</text>
<text x="4.1" y="180.1">C</text>
<text x="405.9" y="180.1">C</text>
<text x="4.1" y="249.2">D</text>
<text x="114.4" y="250.6">1</text>
<text x="141.1" y="250.6">5</text>
<text x="405.9" y="249.2">D</text>
<text x="114.4" y="257.7">4</text>
<text x="118.9" y="252.1">OE</text>
<text x="131.9" y="252.1">OUT</text>
<text x="141.1" y="257.7">8</text>
<text x="41.6" y="287.5">1</text>
<text x="110.8" y="287.5">2</text>
<text x="179.9" y="287.5">3</text>
<text x="249.1" y="287.5">4</text>
<text x="318.2" y="287.5">5</text>
</g>
<g font-size="3.2" fill="#000080">
<text x="50.8" y="23.5">PORTA</text>
<text x="50.8" y="20.3">H1</text>
<text x="135.6" y="28.8">7404</text>
<text x="135.6" y="25.6">U4</text>
<text x="271.4" y="28.8">74688</text>
<text x="271.4" y="25.8">U2</text>
<text x="334.1" y="28">SW1</text>
<text x="368.9" y="29.8">RN1</text>
<text x="334.1" y="31.2">IO HI</text>
<text x="368.9" y="33">4.7k</text>
<text x="193.7" y="65">J1</text>
<text x="193.7" y="68.3">HDR</text>
<text x="130.2" y="87.7">1k</text>
<text x="130.2" y="84.4">R2</text>
<text x="130.2" y="95">R3</text>
<text x="130.2" y="98.2">1k</text>
<text x="130.2" y="107.4">R4</text>
<text x="50.8" y="110.9">H3</text>
<text x="130.2" y="110.6">1k</text>
<text x="50.8" y="114.1">PORTB</text>
<text x="130.2" y="117.9">R5</text>
<text x="191.9" y="118.4">100n</text>
<text x="191.9" y="115.4">C1</text>
<text x="318.9" y="117.5">65C02</text>
<text x="318.9" y="114.6">U1</text>
<text x="130.2" y="121.2">1k</text>
<text x="191.9" y="129.5">C2</text>
<text x="191.9" y="132.5">100n</text>
<text x="137.8" y="147.9">RN2</text>
<text x="191.9" y="148.3">100n</text>
<text x="191.9" y="145.4">C3</text>
<text x="137.8" y="151.2">4.7k</text>
<text x="191.9" y="161.3">C4</text>
<text x="191.9" y="164.2">100n</text>
<text x="58" y="221">7474</text>
<text x="58" y="218.1">U3</text>
<text x="114.3" y="227">OSC_OE</text>
<text x="114.3" y="223.8">J5</text>
<text x="161.9" y="227">CLK_SEL</text>
<text x="161.9" y="223.8">J3</text>
<text x="193.7" y="227">CLKB_SEL</text>
<text x="193.7" y="223.8">J4</text>
<text x="124.1" y="243.4">XTAL1</text>
<text x="123.6" y="246.3">7.3728MHz</text>
</g>
<g font-size="3.2" fill="#00f">
<text x="42.1" y="28.4">1</text>
<text x="46.6" y="29.8">1</text>
<text x="57.2" y="29.8">2</text>
<text x="61.7" y="28.4">2</text>
<text x="42.1" y="31.9">3</text>
<text x="42.1" y="35.5">5</text>
<text x="46.6" y="33.3">3</text>
<text x="57.2" y="33.3">4</text>
<text x="61.7" y="31.9">4</text>
<text x="61.7" y="35.5">6</text>
<text x="124.8" y="33.7">1</text>
<text x="128.3" y="35.5">I</text>
<text x="260.6" y="33.7">1</text>
<text x="264.1" y="35.5">G</text>
<text x="353.5" y="34.9">IOA15</text>
<text x="42.1" y="39">7</text>
<text x="46.6" y="36.9">5</text>
<text x="46.6" y="40.4">7</text>
<text x="57.2" y="36.9">6</text>
<text x="57.2" y="40.4">8</text>
<text x="61.7" y="39">8</text>
<text x="124.8" y="37.2">2</text>
<text x="124.8" y="40.7">3</text>
<text x="128.3" y="39">O</text>
<text x="145.5" y="39">I</text>
<text x="148.3" y="40.7">12</text>
<text x="148.3" y="37.2">13</text>
<text x="260.6" y="37.2">2</text>
<text x="260.6" y="40.7">3</text>
<text x="264.1" y="39">P0</text>
<text x="278.3" y="39">PQ</text>
<text x="284.2" y="40.7">18</text>
<text x="284.2" y="37.2">19</text>
<text x="353.5" y="42">IOA13</text>
<text x="353.5" y="38.5">IOA14</text>
<text x="40.1" y="46">11</text>
<text x="42.1" y="42.5">9</text>
<text x="46.6" y="43.9">9</text>
<text x="46.6" y="47.4">11</text>
<text x="55.2" y="43.9">10</text>
<text x="55.2" y="47.4">12</text>
<text x="61.7" y="42.5">10</text>
<text x="61.7" y="46">12</text>
<text x="124.8" y="44.3">4</text>
<text x="124.8" y="47.8">5</text>
<text x="128.3" y="42.5">I</text>
<text x="128.3" y="46">O</text>
<text x="144.4" y="42.5">O</text>
<text x="145.5" y="46">I</text>
<text x="148.3" y="47.8">10</text>
<text x="148.3" y="44.3">11</text>
<text x="260.6" y="44.3">4</text>
<text x="260.6" y="47.8">5</text>
<text x="264.1" y="42.5">Q0</text>
<text x="264.1" y="46">P1</text>
<text x="278.2" y="42.5">Q7</text>
<text x="278.8" y="46">P7</text>
<text x="284.2" y="47.8">16</text>
<text x="284.2" y="44.3">17</text>
<text x="353.5" y="45.5">IOA12</text>
<text x="40.1" y="49.6">13</text>
<text x="40.1" y="53.1">15</text>
<text x="46.6" y="51">13</text>
<text x="55.2" y="51">14</text>
<text x="61.7" y="49.6">14</text>
<text x="61.7" y="53.1">16</text>
<text x="124.8" y="51.3">6</text>
<text x="128.3" y="49.6">I</text>
<text x="128.3" y="53.1">O</text>
<text x="144.4" y="49.6">O</text>
<text x="145.5" y="53.1">I</text>
<text x="148.3" y="51.3">9</text>
<text x="260.6" y="51.3">6</text>
<text x="264.1" y="49.6">Q1</text>
<text x="264.1" y="53.1">P2</text>
<text x="278.2" y="49.6">Q6</text>
<text x="278.8" y="53.1">P6</text>
<text x="284.2" y="51.3">15</text>
<text x="353.5" y="52.6">IOA10</text>
<text x="353.5" y="49">IOA11</text>
<text x="40.1" y="56.6">17</text>
<text x="46.6" y="54.5">15</text>
<text x="46.6" y="58">17</text>
<text x="55.2" y="54.5">16</text>
<text x="55.2" y="58">18</text>
<text x="61.7" y="56.6">18</text>
<text x="144.4" y="56.6">O</text>
<text x="148.3" y="54.9">8</text>
<text x="260.6" y="54.9">7</text>
<text x="260.6" y="58.4">8</text>
<text x="264.1" y="56.6">Q2</text>
<text x="278.2" y="56.6">Q5</text>
<text x="284.2" y="58.4">13</text>
<text x="284.2" y="54.9">14</text>
<text x="353.5" y="59.6">IOA8</text>
<text x="353.5" y="56.1">IOA9</text>
<text x="40.1" y="60.1">19</text>
<text x="40.1" y="63.7">21</text>
<text x="46.6" y="61.6">19</text>
<text x="46.6" y="65.1">21</text>
<text x="55.2" y="61.6">20</text>
<text x="55.2" y="65.1">22</text>
<text x="61.7" y="60.1">20</text>
<text x="61.7" y="63.7">22</text>
<text x="260.6" y="61.9">9</text>
<text x="264.1" y="60.1">P3</text>
<text x="264.1" y="63.7">Q3</text>
<text x="278.2" y="63.7">Q4</text>
<text x="278.8" y="60.1">P5</text>
<text x="284.2" y="65.4">11</text>
<text x="284.2" y="61.9">12</text>
<text x="40.1" y="67.2">23</text>
<text x="40.1" y="70.7">25</text>
<text x="46.6" y="68.6">23</text>
<text x="55.2" y="68.6">24</text>
<text x="61.7" y="67.2">24</text>
<text x="61.7" y="70.7">26</text>
<text x="278.8" y="67.2">P4</text>
<text x="40.1" y="74.3">27</text>
<text x="40.1" y="77.8">29</text>
<text x="46.6" y="72.1">25</text>
<text x="46.6" y="75.7">27</text>
<text x="55.2" y="72.1">26</text>
<text x="55.2" y="75.7">28</text>
<text x="61.7" y="74.3">28</text>
<text x="61.7" y="77.8">30</text>
<text x="40.1" y="81.3">31</text>
<text x="46.6" y="79.2">29</text>
<text x="46.6" y="82.7">31</text>
<text x="55.2" y="79.2">30</text>
<text x="55.2" y="82.7">32</text>
<text x="61.7" y="81.3">32</text>
<text x="40.1" y="84.8">33</text>
<text x="40.1" y="88.4">35</text>
<text x="46.6" y="86.3">33</text>
<text x="46.6" y="89.8">35</text>
<text x="55.2" y="86.3">34</text>
<text x="55.2" y="89.8">36</text>
<text x="61.7" y="84.8">34</text>
<text x="61.7" y="88.4">36</text>
<text x="40.1" y="91.9">37</text>
<text x="40.1" y="95.4">39</text>
<text x="46.6" y="93.3">37</text>
<text x="55.2" y="93.3">38</text>
<text x="61.7" y="91.9">38</text>
<text x="61.7" y="95.4">40</text>
<text x="46.6" y="96.8">39</text>
<text x="55.2" y="96.8">40</text>
<text x="43.7" y="118.4">1</text>
<text x="60.1" y="118.4">2</text>
<text x="43.7" y="121.9">3</text>
<text x="43.7" y="125.4">5</text>
<text x="47.2" y="120.1">1</text>
<text x="47.2" y="123.6">3</text>
<text x="56.7" y="123.6">4</text>
<text x="56.7" y="120.1">2</text>
<text x="60.1" y="125.4">6</text>
<text x="60.1" y="121.9">4</text>
<text x="43.7" y="128.9">7</text>
<text x="47.2" y="127.2">5</text>
<text x="47.2" y="130.7">7</text>
<text x="56.7" y="130.7">8</text>
<text x="56.7" y="127.2">6</text>
<text x="60.1" y="128.9">8</text>
<text x="41.7" y="136">11</text>
<text x="43.7" y="132.5">9</text>
<text x="47.2" y="134.2">9</text>
<text x="47.2" y="137.8">11</text>
<text x="54.6" y="137.8">12</text>
<text x="54.6" y="134.2">10</text>
<text x="60.1" y="136">12</text>
<text x="60.1" y="132.5">10</text>
<text x="41.7" y="139.5">13</text>
<text x="41.7" y="143.1">15</text>
<text x="47.2" y="141.3">13</text>
<text x="54.6" y="141.3">14</text>
<text x="60.1" y="143.1">16</text>
<text x="60.1" y="139.5">14</text>
<text x="47.2" y="144.8">15</text>
<text x="54.6" y="144.8">16</text>
<text x="47.2" y="226">1</text>
<text x="50.7" y="227.7">CLR</text>
<text x="47.2" y="229.5">2</text>
<text x="47.2" y="233">3</text>
<text x="50.7" y="231.2">D</text>
<text x="63.1" y="231.2">CLR</text>
<text x="70.7" y="233">12</text>
<text x="70.7" y="229.5">13</text>
<text x="47.2" y="236.5">4</text>
<text x="50.7" y="234.8">CLK</text>
<text x="50.7" y="238.3">PRE</text>
<text x="63.1" y="238.3">CLK</text>
<text x="66.8" y="234.8">D</text>
<text x="70.7" y="236.5">11</text>
<text x="47.2" y="240.1">5</text>
<text x="47.2" y="243.6">6</text>
<text x="50.7" y="241.8">Q</text>
<text x="50.7" y="245.4">!Q</text>
<text x="63.1" y="241.8">PRE</text>
<text x="66.8" y="245.4">Q</text>
<text x="70.7" y="243.6">9</text>
<text x="70.7" y="240.1">10</text>
<text x="65.5" y="248.9">!Q</text>
<text x="70.7" y="247.1">8</text>
</g>
<g font-size="3.2" fill="#f00">
<text x="140.3" y="35.5">VCC</text>
<text x="148.3" y="33.7">14</text>
<text x="276.1" y="35.5">VCC</text>
<text x="284.2" y="33.7">20</text>
<text x="62.6" y="227.7">VCC</text>
<text x="70.7" y="226">14</text>
<text x="132" y="259.1">VCC</text>
</g>
<g font-size="3.2" fill="#8d2323">
<text x="327.5" y="35.5">9</text>
<text x="347.8" y="35.5">8</text>
<text x="325.5" y="39">10</text>
<text x="347.8" y="39">7</text>
<text x="325.5" y="42.5">11</text>
<text x="325.5" y="46">12</text>
<text x="347.8" y="46">5</text>
<text x="347.8" y="42.5">6</text>
<text x="325.5" y="49.6">13</text>
<text x="325.5" y="53.1">14</text>
<text x="347.8" y="53.1">3</text>
<text x="347.8" y="49.6">4</text>
<text x="325.5" y="56.6">15</text>
<text x="347.8" y="56.6">2</text>
<text x="325.5" y="60.1">16</text>
<text x="347.8" y="60.1">1</text>
<text x="297.2" y="125.4">10</text>
<text x="299.3" y="121.9">9</text>
<text x="304.4" y="123.3">A0</text>
<text x="333.1" y="123.3">D0</text>
<text x="340.8" y="121.9">33</text>
<text x="340.8" y="125.4">32</text>
<text x="297.2" y="128.9">11</text>
<text x="304.4" y="126.8">A1</text>
<text x="304.4" y="130.4">A2</text>
<text x="333.1" y="126.8">D1</text>
<text x="333.1" y="130.4">D2</text>
<text x="340.8" y="128.9">31</text>
<text x="297.2" y="132.5">12</text>
<text x="297.2" y="136">13</text>
<text x="304.4" y="133.9">A3</text>
<text x="304.4" y="137.4">A4</text>
<text x="333.1" y="133.9">D3</text>
<text x="333.1" y="137.4">D4</text>
<text x="340.8" y="132.5">30</text>
<text x="340.8" y="136">29</text>
<text x="297.2" y="139.5">14</text>
<text x="297.2" y="143.1">15</text>
<text x="304.4" y="140.9">A5</text>
<text x="333.1" y="140.9">D5</text>
<text x="340.8" y="139.5">28</text>
<text x="340.8" y="143.1">27</text>
<text x="297.2" y="146.6">16</text>
<text x="304.4" y="144.5">A6</text>
<text x="304.4" y="148">A7</text>
<text x="333.1" y="144.5">D6</text>
<text x="333.1" y="148">D7</text>
<text x="340.8" y="146.6">26</text>
<text x="297.2" y="150.1">17</text>
<text x="297.2" y="153.6">18</text>
<text x="304.4" y="151.5">A8</text>
<text x="304.4" y="155">A9</text>
<text x="333" y="155">NC</text>
<text x="340.8" y="153.6">35</text>
<text x="297.2" y="157.2">19</text>
<text x="297.2" y="160.7">20</text>
<text x="304.4" y="158.6">A10</text>
<text x="327.1" y="158.6">NC/ML</text>
<text x="340.8" y="157.2">5</text>
<text x="297.2" y="164.2">22</text>
<text x="297.2" y="167.7">23</text>
<text x="304.4" y="162.1">A11</text>
<text x="304.4" y="165.6">A12</text>
<text x="331" y="165.6">VCC</text>
<text x="340.8" y="164.2">8</text>
<text x="297.2" y="171.3">24</text>
<text x="304.4" y="169.2">A13</text>
<text x="304.4" y="172.7">A14</text>
<text x="330.3" y="170.9">GND</text>
<text x="340.8" y="169.5">21</text>
<text x="297.2" y="174.8">25</text>
<text x="304.4" y="176.2">A15</text>
<text x="324.8" y="176.2">GND/VP</text>
<text x="340.8" y="174.8">1</text>
<text x="297.2" y="180.1">34</text>
<text x="304.4" y="181.5">RW</text>
<text x="297.2" y="187.1">38</text>
<text x="304.4" y="188.6">SO</text>
<text x="333.4" y="188.6">BE</text>
<text x="340.8" y="187.1">36</text>
<text x="297.2" y="197.7">40</text>
<text x="299.3" y="192.4">2</text>
<text x="304.4" y="193.9">READY</text>
<text x="320.3" y="193.9">PHI1(OUT)</text>
<text x="340.8" y="192.4">3</text>
<text x="340.8" y="197.7">39</text>
<text x="299.3" y="203">6</text>
<text x="304.4" y="199.1">RESET</text>
<text x="320.3" y="199.1">PHI2(OUT)</text>
<text x="340.8" y="203">37</text>
<text x="299.3" y="208.3">4</text>
<text x="304.4" y="204.4">NMI</text>
<text x="304.4" y="209.7">IRQ</text>
<text x="324.7" y="204.4">PH0(IN)</text>
<text x="299.3" y="213.6">7</text>
<text x="304.4" y="215">SYNC</text>
</g>
<g font-size="3.2">
<text x="124.8" y="54.9">7</text>
<text x="128.3" y="56.6">GND</text>
<text x="258.6" y="65.4">10</text>
<text x="264.1" y="67.2">GND</text>
<text x="195.3" y="74.3">1</text>
<text x="195.3" y="77.8">2</text>
<text x="195.3" y="81.3">3</text>
<text x="195.3" y="84.8">4</text>
<text x="195.3" y="88.4">5</text>
<text x="115.4" y="232.7">1</text>
<text x="164" y="232.7">1</text>
<text x="195.8" y="232.7">1</text>
<text x="115.4" y="236.2">2</text>
<text x="164" y="239.7">3</text>
<text x="164" y="236.2">2</text>
<text x="195.8" y="239.7">3</text>
<text x="195.8" y="236.2">2</text>
<text x="47.2" y="247.1">7</text>
<text x="50.7" y="248.9">GND</text>
<text x="118.9" y="259.1">GND</text>
</g>
<g font-size="2.5" fill="#8d2323">
<text x="345.4" y="40" transform="rotate(-90 345.4 40)">7</text>
<text x="345.4" y="36.5" transform="rotate(-90 345.4 36.5)">8</text>
<text x="345.4" y="46.7" transform="rotate(-90 345.4 46.7)">5</text>
<text x="345.4" y="43.6" transform="rotate(-90 345.4 43.6)">6</text>
<text x="345.4" y="50.6" transform="rotate(-90 345.4 50.6)">4</text>
<text x="345.4" y="57.7" transform="rotate(-90 345.4 57.7)">2</text>
<text x="345.4" y="54.2" transform="rotate(-90 345.4 54.2)">3</text>
<text x="333.7" y="63.3" transform="rotate(-90 333.7 63.3)">ON</text>
<text x="345.4" y="60.9" transform="rotate(-90 345.4 60.9)">1</text>
</g>
</svg>
